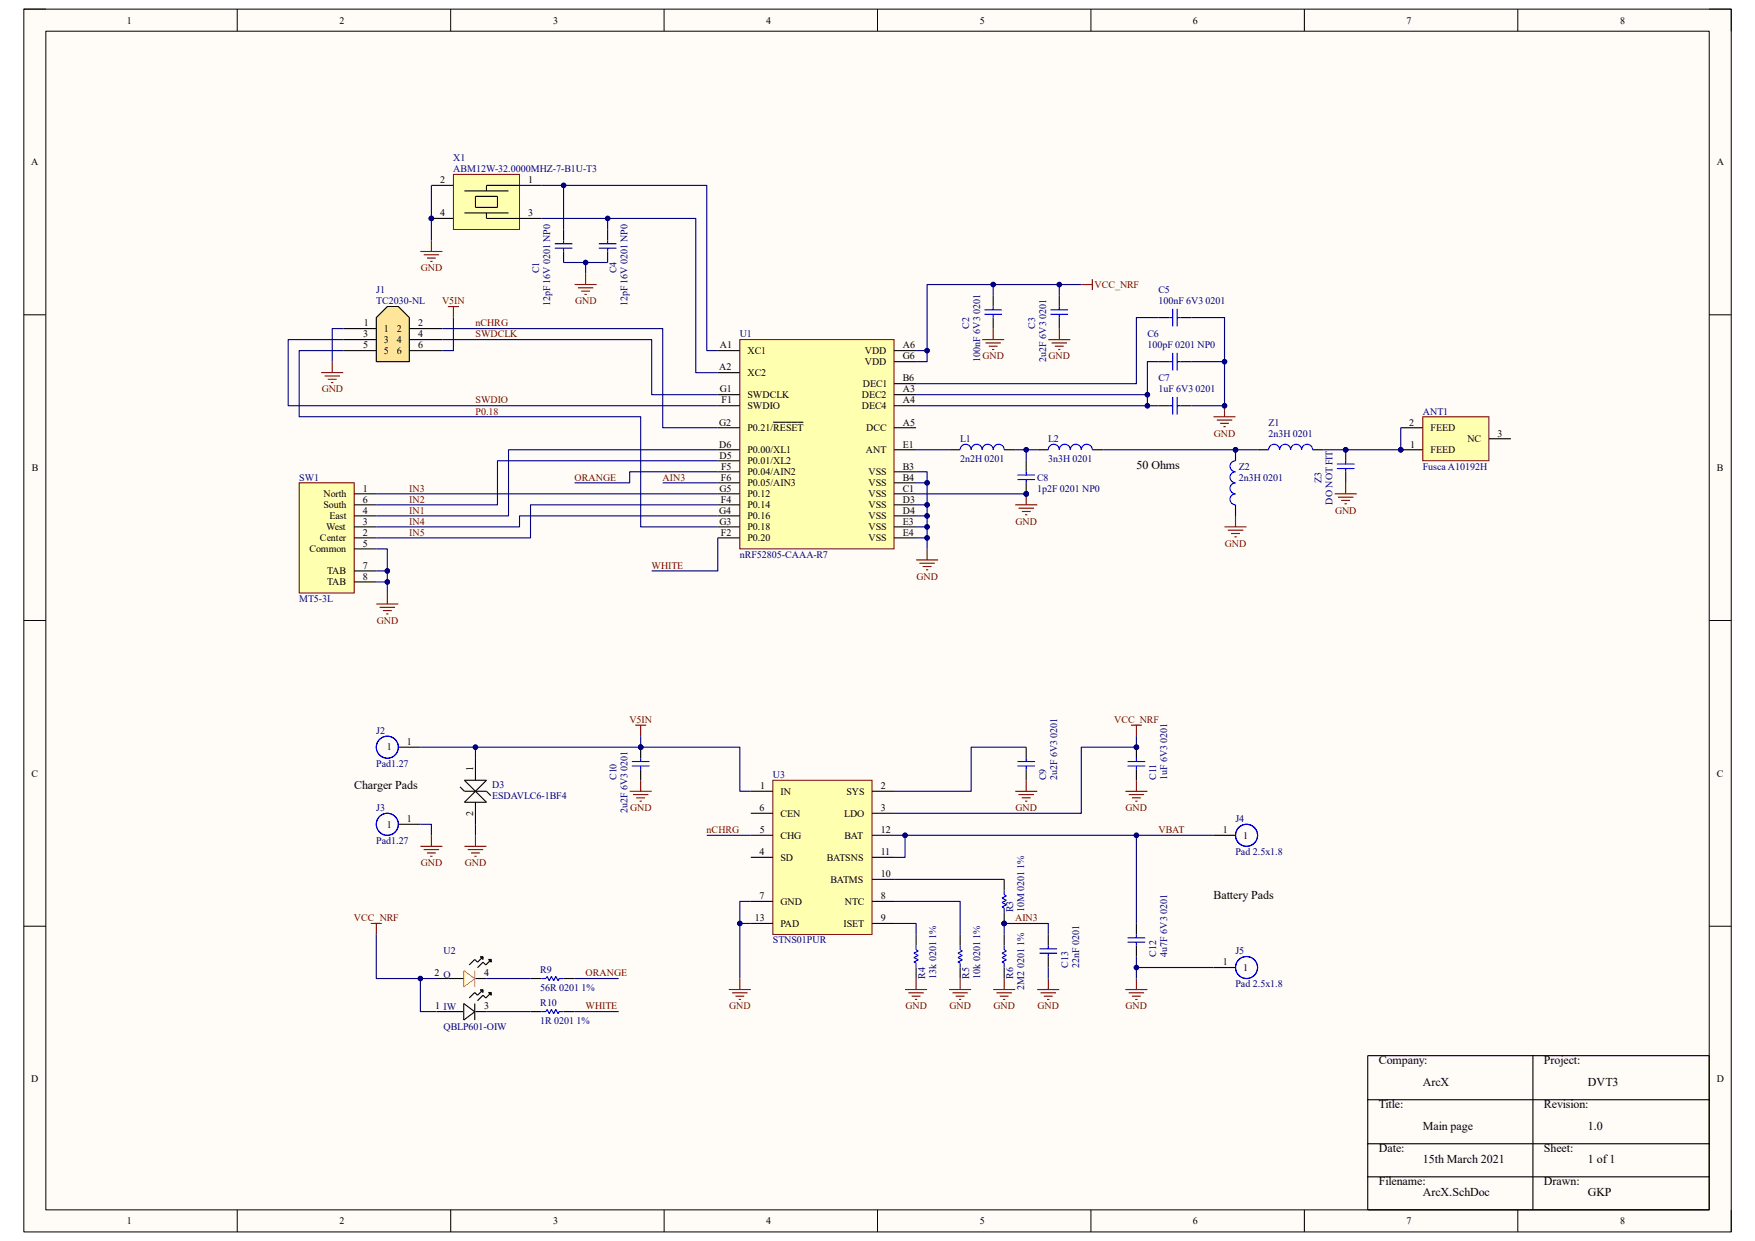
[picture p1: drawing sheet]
<svg xmlns="http://www.w3.org/2000/svg" width="297mm" height="210mm" viewBox="0 0 297 210" stroke-linecap="round" stroke-linejoin="round" font-family="sans-serif">
<path d="M4 1.5h289v207h-289z" fill-rule="evenodd" fill="#fffcf8"/>
<path d="M4 1.5h289v207h-289z" fill="none" stroke="#000" stroke-width=".17"/>
<path d="M7.8 5.3h281.5v199.4h-281.5z" fill-rule="evenodd" fill="#fffcf8"/>
<g fill="none" stroke="#000" stroke-width=".17">
<path d="M4 1.5h3.8M7.8 5.3h281.5v199.4h-281.5zM40.1 1.5v3.8M76.3 1.5v3.8M112.4 1.5v3.8M148.5 1.5v3.8M184.6 1.5v3.8M220.7 1.5v3.8M256.9 1.5v3.8M289.3 1.5h3.7v3.8M4 53.3h3.8M289.3 53.3h3.7"/>
<path d="M4 105h3.8M289.3 105h3.7M4 156.7h3.8M289.3 156.7h3.7M40.2 204.7v3.8M76.3 204.7v3.8M112.4 204.7v3.8M148.5 204.7v3.8M184.6 204.7v3.8M220.7 204.7v3.8M256.9 204.7v3.8M293 204.7v3.8"/>
</g>
<path d="M125.2 57.5h26.1v35.4h-26.1z" fill-rule="evenodd" fill="#ffffb0"/>
<path d="M125.2 57.5h26.1v35.4h-26.1z" fill="none" stroke="#800000" stroke-width=".17"/>
<g fill="none" stroke="#000" stroke-width=".19">
<path d="M121.5 59.3h3.7M151.3 59.3h3.7M121.5 76.1h3.7M121.5 78h3.7M121.5 79.8h3.7M121.5 72.4h3.7M121.5 66.8h3.7M121.5 68.7h3.7M121.5 63.1h3.7M130.9 71.5h5.1M151.3 64.9h3.7M151.3 76.1h3.7"/>
<path d="M151.3 79.8h3.7M151.3 61.2h3.7M151.3 72.4h3.7M151.3 66.8h3.7M151.3 68.7h3.7M121.5 81.7h3.7M121.5 91h3.7M121.5 89.2h3.7M121.5 83.6h3.7M121.5 85.4h3.7M121.5 87.3h3.7M151.3 81.7h3.7"/>
<path d="M151.3 91h3.7M151.3 89.2h3.7M151.3 83.6h3.7M151.3 85.4h3.7M151.3 87.3h3.7"/>
</g>
<path d="M63.7 53.7l1.8-1.8h1.9l1.9 1.8v7.5h-5.6z" fill-rule="evenodd" fill="#ffe599"/>
<path d="M58.1 55.6h5.6M58.1 57.5h5.6M58.1 59.3h5.6M63.7 53.7l1.8-1.8h1.9l1.9 1.8v7.5h-5.6zM69.3 55.6h5.6M69.3 57.5h5.6M69.3 59.3h5.6" fill="none" stroke="#000" stroke-width=".19"/>
<path d="M75.8 51.9h1.9M76.7 51.9v1.8M54.4 63.1h3.7M54.9 63.6h2.6M55.5 64.2h1.5M56 64.7h.4M56.2 61.2v1.9M63.7 102.2h3.7M64.2 102.8h2.7M64.8 103.3h1.5M65.4 103.9h.3M65.5 100.4v1.8" fill="none" stroke="#800000" stroke-width=".19"/>
<circle cx="73" cy="37" r=".37" fill="#000080"/>
<circle cx="73" cy="37" r=".37" fill="none" stroke="#000080" stroke-width=".17"/>
<path d="M76.7 29.5h11.2v9.3h-11.2z" fill-rule="evenodd" fill="#ffffb0"/>
<path d="M76.7 29.5h11.2v9.3h-11.2z" fill="none" stroke="#800000" stroke-width=".17"/>
<path d="M73 31.4h3.7M73 37h3.7M87.9 31.4h3.7M87.9 37h3.7" fill="none" stroke="#000" stroke-width=".19"/>
<circle cx="73" cy="37" r=".37" fill="#000080"/>
<circle cx="73" cy="37" r=".37" fill="none" stroke="#000080" stroke-width=".17"/>
<path d="M78.6 32.3h7.5M78.6 36h7.5M80.5 33.2h3.7v1.9h-3.7zM82.3 31.4h5.6M82.3 31.4v.9M82.3 36v1h5.6" fill="none" stroke="#000" stroke-width=".19"/>
<path d="M130.8 132h16.8v26.1h-16.8z" fill-rule="evenodd" fill="#ffffb0"/>
<path d="M130.8 132h16.8v26.1h-16.8z" fill="none" stroke="#800000" stroke-width=".17"/>
<g fill="none" stroke="#000" stroke-width=".19">
<path d="M127.1 133.9h3.7M127.1 137.6h3.7M147.6 133.9h3.7M147.6 137.6h3.7M127.1 145.1h3.7M127.1 141.4h3.7M127.1 152.5h3.7M127.1 156.3h3.7M147.6 145.1h3.7M147.6 141.4h3.7M147.6 152.5h3.7M147.6 156.3h3.7"/>
<path d="M147.6 148.8h3.7"/>
</g>
<circle cx="237.1" cy="76.1" r=".37" fill="#000080"/>
<circle cx="237.1" cy="76.1" r=".37" fill="none" stroke="#000080" stroke-width=".17"/>
<path d="M240.8 70.5h11.2v7.5h-11.2z" fill-rule="evenodd" fill="#ffffb0"/>
<path d="M240.8 70.5h11.2v7.5h-11.2z" fill="none" stroke="#800000" stroke-width=".17"/>
<path d="M237.1 76.1h3.7" fill="none" stroke="#000" stroke-width=".19"/>
<circle cx="237.1" cy="76.1" r=".37" fill="#000080"/>
<circle cx="237.1" cy="76.1" r=".37" fill="none" stroke="#000080" stroke-width=".17"/>
<g fill="none" stroke="#000" stroke-width=".19">
<path d="M237.1 72.4h3.7M252 74.3h3.7M67.4 126.4h3.7M67.4 139.5h3.7M155 158.1v1.9M162.5 158.1v1.9M169.9 158.1v1.9M177.4 158.1v1.9M205.4 141.4h3.7M155 163.7v1.9M162.5 163.7v1.9M169.9 163.7v1.9"/>
<path d="M177.4 161.9v1.8M205.4 163.7h3.7"/>
</g>
<g fill="none" stroke="#00f" stroke-width=".19">
<path d="M155 160v.8l.4 .1-.7 .4 .7 .4-.7 .4 .7 .3-.7 .4 .3 .2v.7M162.5 160v.8l.4 .1-.8 .4 .8 .4-.8 .4 .8 .3-.8 .4 .4 .2v.7M169.9 160v.8l.4 .1-.7 .4 .7 .4-.7 .4 .7 .3-.7 .4 .3 .2v.7M175.9 161.3h3M175.9 160.6h3M177.4 160v.6M177.4 161.3v.6"/>
<circle cx="65.5" cy="139.5" r="1.86"/>
<circle cx="65.5" cy="126.4" r="1.86"/>
<circle cx="65.6" cy="126.4" r="1.86"/>
<circle cx="65.6" cy="139.5" r="1.86"/>
<circle cx="211" cy="141.4" r="1.86"/>
<circle cx="211" cy="163.7" r="1.86"/>
</g>
<path d="M153.2 167.5h3.7M153.7 168h2.6M154.3 168.6h1.5M154.8 169.1h.4M155 165.6v1.9M160.6 167.5h3.8M161.2 168h2.6M161.7 168.6h1.5M162.3 169.1h.4M162.5 165.6v1.9" fill="none" stroke="#800000" stroke-width=".19"/>
<circle cx="169.9" cy="156.3" r=".37" fill="#000080"/>
<circle cx="169.9" cy="156.3" r=".37" fill="none" stroke="#000080" stroke-width=".17"/>
<path d="M169.9 154.4v1.9" fill="none" stroke="#000" stroke-width=".19"/>
<circle cx="169.9" cy="156.3" r=".37" fill="#000080"/>
<circle cx="169.9" cy="156.3" r=".37" fill="none" stroke="#000080" stroke-width=".17"/>
<g fill="none" stroke="#000" stroke-width=".19">
<path d="M95.4 38.8v1.9M102.8 38.8v1.9M95.4 42.6v1.8M102.8 42.6v1.8M168.1 50v1.9M168.1 53.7v1.9M179.3 50v1.9M179.3 53.7v1.9M196 53.7h1.9M199.8 53.7h1.8M160.6 76.1h1.9M169.9 76.1h1.9"/>
<path d="M175.5 76.1h1.9M184.9 76.1h1.8M196 61.2h1.9M196 68.7h1.9M199.8 61.2h1.8M199.8 68.7h1.8M169.9 148.8v1.9M192.3 156.3v1.8M192.3 160v1.9"/>
</g>
<g fill="none" stroke="#00f" stroke-width=".19">
<path d="M93.9 42h3M93.9 41.3h3M95.4 40.7v.6M95.4 42v.6M101.3 42h3M101.3 41.3h3M102.8 40.7v.6M102.8 42v.6M166.6 52.4h3M166.6 53.2h3M168.1 51.9v.5M168.1 53.2v.5"/>
<path d="M177.8 52.4h3M177.8 53.2h3M179.3 51.9v.5M179.3 53.2v.5M197.9 53.7h.6M198.5 52.3v2.9M198.5 59.7v3M199.2 52.3v2.9M199.2 59.7v3M199.2 53.7h.6M162.5 76.1a.93 .93 0 0 1 .9-.9 .93 .93 0 0 1 1 .9 .93 .93 0 0 1 .9-.9 .93 .93 0 0 1 .9 .9 .93 .93 0 0 1 1-.9 .93 .93 0 0 1 .9 .9 .93 .93 0 0 1 .9-.9 .93 .93 0 0 1 .9 .9M177.4 76.1a.93 .93 0 0 1 .9-.9 .93 .93 0 0 1 1 .9 .93 .93 0 0 1 .9-.9 .93 .93 0 0 1 .9 .9 .93 .93 0 0 1 1-.9 .93 .93 0 0 1 .9 .9 .93 .93 0 0 1 .9-.9 .93 .93 0 0 1 1 .9"/>
<path d="M197.9 61.2h.6M197.9 68.7h.6M198.5 67.2v3M199.2 67.2v3M199.2 61.2h.6M199.2 68.7h.6M169.9 150.7v.7l.4 .2-.7 .4 .7 .4-.7 .3 .7 .4-.7 .4 .3 .2v.7M190.8 159.4h3M190.8 158.7h3M192.3 158.1v.6M192.3 159.4v.6"/>
</g>
<g fill="none" stroke="#800000" stroke-width=".19">
<path d="M71.1 42.6h3.8M71.7 43.1h2.6M72.3 43.7h1.4M72.8 44.2h.4M73 40.7v1.9M97.2 48.1h3.8M97.8 48.7h2.6M98.4 49.3h1.5M98.9 49.8h.4M99.1 46.3v1.8M166.2 57.5h3.7M166.8 58h2.6"/>
<path d="M167.3 58.6h1.5M167.9 59.2h.4M168.1 55.6v1.9M177.4 57.5h3.7M178 58h2.6M178.5 58.6h1.5M179.1 59.2h.4M179.3 55.6v1.9M183 48.2h1.9M184.9 47.2v1.9M155 94.8h3.8M155.6 95.3h2.6"/>
<path d="M156.2 95.9h1.4M156.7 96.4h.4M156.9 92.9v1.9M106.6 133.9h3.7M107.1 134.5h2.6M107.5 122.7h1.9M107.7 135h1.5M108.2 135.6h.4M108.4 122.7v1.9M108.4 132v1.9M171.8 133.9h3.7M172.4 134.5h2.6"/>
<path d="M172.9 135h1.5M173.5 135.6h.4M173.7 132v1.9M190.5 133.9h3.7M191 134.5h2.6M191.4 122.7h1.9M191.6 135h1.5M192.1 135.6h.4M192.3 122.7v1.9M192.3 132v1.9M71.1 143.2h3.8M71.7 143.8h2.6"/>
<path d="M72.3 144.3h1.4M72.8 144.9h.4M73 141.4v1.8M123.3 167.5h3.8M123.9 168h2.6M124.5 168.6h1.5M125 169.1h.4M125.2 165.6v1.9M168.1 167.5h3.7M168.6 168h2.6M169.2 168.6h1.5M169.8 169.1h.3"/>
<path d="M169.9 165.6v1.9M175.5 167.5h3.8M176.1 168h2.6M176.7 168.6h1.4M177.2 169.1h.4M177.4 165.6v1.9M190.5 167.5h3.7M191 168h2.6M191.6 168.6h1.5M192.1 169.1h.4M192.3 165.6v1.9"/>
</g>
<circle cx="173.7" cy="83.6" r=".37" fill="#000080"/>
<circle cx="173.7" cy="83.6" r=".37" fill="none" stroke="#000080" stroke-width=".17"/>
<path d="M173.7 81.7v1.9" fill="none" stroke="#000" stroke-width=".19"/>
<circle cx="173.7" cy="83.6" r=".37" fill="#000080"/>
<circle cx="173.7" cy="83.6" r=".37" fill="none" stroke="#000080" stroke-width=".17"/>
<path d="M173.7 78v1.8" fill="none" stroke="#000" stroke-width=".19"/>
<path d="M173.7 79.8v.6M172.2 80.4h3M172.2 81.2h3M173.7 81.2v.5" fill="none" stroke="#00f" stroke-width=".19"/>
<path d="M171.8 85.4h3.7M172.4 86h2.6M172.9 86.6h1.5M173.5 87.1h.4M173.7 83.6v1.8" fill="none" stroke="#800000" stroke-width=".19"/>
<circle cx="173.7" cy="83.6" r=".37" fill="#000080"/>
<circle cx="173.7" cy="83.6" r=".37" fill="none" stroke="#000080" stroke-width=".17"/>
<circle cx="227.7" cy="76.1" r=".37" fill="#000080"/>
<circle cx="227.7" cy="76.1" r=".37" fill="none" stroke="#000080" stroke-width=".17"/>
<path d="M227.7 76.1v1.9M227.7 79.8v1.9" fill="none" stroke="#000" stroke-width=".19"/>
<circle cx="227.7" cy="76.1" r=".37" fill="#000080"/>
<circle cx="227.7" cy="76.1" r=".37" fill="none" stroke="#000080" stroke-width=".17"/>
<path d="M226.3 78.5h2.9M226.3 79.3h2.9M227.7 78v.5M227.7 79.3v.5" fill="none" stroke="#00f" stroke-width=".19"/>
<path d="M207.2 89.2h3.8M207.8 89.7h2.6M208.4 90.3h1.4M208.9 90.8h.4M209.1 87.3v1.9M225.9 83.6h3.7M226.4 84.1h2.6M227 84.7h1.5M227.6 85.2h.3M227.7 81.7v1.9" fill="none" stroke="#800000" stroke-width=".19"/>
<path d="M50.6 81.7h9.4v18.7h-9.4z" fill-rule="evenodd" fill="#ffffb0"/>
<path d="M50.6 81.7h9.4v18.7h-9.4z" fill="none" stroke="#800000" stroke-width=".17"/>
<path d="M60 83.6h3.7M60 91h3.7M60 89.2h3.7M60 87.3h3.7M60 92.9h3.7M60 85.4h3.7M60 96.6h3.7M60 98.5h3.7" fill="none" stroke="#000" stroke-width=".19"/>
<circle cx="108.4" cy="126.4" r=".37" fill="#000080"/>
<circle cx="108.4" cy="126.4" r=".37" fill="none" stroke="#000080" stroke-width=".17"/>
<path d="M108.4 126.4v1.9M108.4 130.2v1.8" fill="none" stroke="#000" stroke-width=".19"/>
<circle cx="108.4" cy="126.4" r=".37" fill="#000080"/>
<circle cx="108.4" cy="126.4" r=".37" fill="none" stroke="#000080" stroke-width=".17"/>
<path d="M106.9 128.9h3M106.9 129.6h3M108.4 128.3v.6M108.4 129.6v.6M172.2 128.9h3M172.2 129.6h3M173.7 128.3v.6M173.7 129.6v.6" fill="none" stroke="#00f" stroke-width=".19"/>
<path d="M173.7 126.4v1.9M173.7 130.2v1.8" fill="none" stroke="#000" stroke-width=".19"/>
<circle cx="192.3" cy="126.4" r=".37" fill="#000080"/>
<circle cx="192.3" cy="126.4" r=".37" fill="none" stroke="#000080" stroke-width=".17"/>
<path d="M192.3 126.4v1.9M192.3 130.2v1.8" fill="none" stroke="#000" stroke-width=".19"/>
<circle cx="192.3" cy="126.4" r=".37" fill="#000080"/>
<circle cx="192.3" cy="126.4" r=".37" fill="none" stroke="#000080" stroke-width=".17"/>
<path d="M214.7 76.1a.93 .93 0 0 1 .9-.9 .93 .93 0 0 1 1 .9 .93 .93 0 0 1 .9-.9 .93 .93 0 0 1 .9 .9 .93 .93 0 0 1 1-.9 .93 .93 0 0 1 .9 .9 .93 .93 0 0 1 .9-.9 .93 .93 0 0 1 .9 .9M190.8 128.9h3M190.8 129.6h3M192.3 128.3v.6M192.3 129.6v.6" fill="none" stroke="#00f" stroke-width=".19"/>
<path d="M212.8 76.1h1.9M222.1 76.1h1.9M231.5 178.6h57.8v26.1h-57.8zM259.4 178.6v26.1M231.5 186.1h57.8M231.5 193.6h57.8M231.5 199.2h57.8" fill="none" stroke="#000" stroke-width=".19"/>
<circle cx="209.1" cy="76.1" r=".37" fill="#000080"/>
<circle cx="209.1" cy="76.1" r=".37" fill="none" stroke="#000080" stroke-width=".17"/>
<path d="M209.1 78a.93 .93 0 0 0-.9 .9 .93 .93 0 0 0 .9 .9 .94 .94 0 0 0-.9 1 .94 .94 0 0 0 .9 .9 .93 .93 0 0 0-.9 .9 .93 .93 0 0 0 .9 1 .93 .93 0 0 0-.9 .9 .93 .93 0 0 0 .9 .9" fill="none" stroke="#00f" stroke-width=".19"/>
<path d="M209.1 76.1v1.9" fill="none" stroke="#000" stroke-width=".19"/>
<circle cx="209.1" cy="76.1" r=".37" fill="#000080"/>
<circle cx="209.1" cy="76.1" r=".37" fill="none" stroke="#000080" stroke-width=".17"/>
<path d="M209.1 85.4v1.9" fill="none" stroke="#000" stroke-width=".19"/>
<path d="M205.4 70.5h3.7M205.9 71.1h2.6M206.5 71.6h1.5M207 72.2h.4M207.2 68.7v1.8" fill="none" stroke="#800000" stroke-width=".19"/>
<circle cx="207.2" cy="68.7" r=".37" fill="#000080"/>
<circle cx="207.2" cy="68.7" r=".37" fill="none" stroke="#000080" stroke-width=".17"/>
<path d="M77.9 133.2l.7 .7h3.7l.8 .8M78.6 132h3.7l-3.7 3.8h3.7zM80.5 128.3v3.7M80.5 135.8v3.7M89.8 171.2h1.8M89.8 165.6h1.8M95.4 171.2h1.8M95.4 165.6h1.8" fill="none" stroke="#000" stroke-width=".19"/>
<path d="M62.8 156.3h1.8M63.7 156.3v1.8M78.6 143.2h3.7M79.2 143.8h2.6M79.7 144.3h1.5M80.3 144.9h.4M80.5 141.4v1.8" fill="none" stroke="#800000" stroke-width=".19"/>
<path d="M91.6 171.2h.8l.2-.4 .4 .8 .3-.8 .4 .8 .4-.8 .3 .8 .2-.4h.8M91.6 165.6h.8l.2-.4 .4 .8 .3-.8 .4 .8 .4-.8 .3 .8 .2-.4h.8" fill="none" stroke="#00f" stroke-width=".19"/>
<path d="M194.2 66.8v1.9" fill="none" stroke="#000080" stroke-width=".19"/>
<circle cx="194.2" cy="66.8" r=".37" fill="#000080"/>
<circle cx="194.2" cy="66.8" r=".37" fill="none" stroke="#000080" stroke-width=".17"/>
<circle cx="194.2" cy="68.7" r=".37" fill="#000080"/>
<circle cx="194.2" cy="68.7" r=".37" fill="none" stroke="#000080" stroke-width=".17"/>
<path d="M58.1 57.5h-9.3v11.2h72.7M58.1 59.3h-7.5v11.2h57.8v18.7h13.1M58.1 55.6h-1.9v5.6M63.7 98.5h1.8v1.9" fill="none" stroke="#000080" stroke-width=".19"/>
<circle cx="65.6" cy="98.5" r=".37" fill="#000080"/>
<circle cx="65.6" cy="98.5" r=".37" fill="none" stroke="#000080" stroke-width=".17"/>
<path d="M63.7 96.6h1.8" fill="none" stroke="#000080" stroke-width=".19"/>
<circle cx="65.6" cy="96.6" r=".37" fill="#000080"/>
<circle cx="65.6" cy="96.6" r=".37" fill="none" stroke="#000080" stroke-width=".17"/>
<path d="M63.7 92.9h1.8v5.6" fill="none" stroke="#000080" stroke-width=".19"/>
<circle cx="65.6" cy="96.6" r=".37" fill="#000080"/>
<circle cx="65.6" cy="96.6" r=".37" fill="none" stroke="#000080" stroke-width=".17"/>
<circle cx="65.6" cy="98.5" r=".37" fill="#000080"/>
<circle cx="65.6" cy="98.5" r=".37" fill="none" stroke="#000080" stroke-width=".17"/>
<path d="M121.5 76.1h-35.4v11.2h-22.4M121.5 78h-37.3v7.4h-20.5M63.7 83.6h57.8M121.5 85.4h-31.7v5.6h-26.1M121.5 87.3h-33.6v1.9h-24.2M71.1 139.5h1.9v1.9M71.1 126.4h54.1v7.5h1.9" fill="none" stroke="#000080" stroke-width=".19"/>
<circle cx="80.5" cy="126.4" r=".37" fill="#000080"/>
<circle cx="80.5" cy="126.4" r=".37" fill="none" stroke="#000080" stroke-width=".17"/>
<circle cx="108.4" cy="126.4" r=".37" fill="#000080"/>
<circle cx="108.4" cy="126.4" r=".37" fill="none" stroke="#000080" stroke-width=".17"/>
<path d="M91.6 37h26.2v26.1h3.7M74.9 57.5h35.4v9.3h11.2M74.9 55.6h37.3v16.8h9.3M76.7 53.7v5.6h-1.8" fill="none" stroke="#000080" stroke-width=".19"/>
<circle cx="102.8" cy="37" r=".37" fill="#000080"/>
<circle cx="102.8" cy="37" r=".37" fill="none" stroke="#000080" stroke-width=".17"/>
<path d="M91.6 31.4h28v27.9h1.9" fill="none" stroke="#000080" stroke-width=".19"/>
<circle cx="95.4" cy="31.4" r=".37" fill="#000080"/>
<circle cx="95.4" cy="31.4" r=".37" fill="none" stroke="#000080" stroke-width=".17"/>
<path d="M95.4 44.4h7.4" fill="none" stroke="#000080" stroke-width=".19"/>
<circle cx="99.1" cy="44.4" r=".37" fill="#000080"/>
<circle cx="99.1" cy="44.4" r=".37" fill="none" stroke="#000080" stroke-width=".17"/>
<path d="M121.5 79.8h-14.9v1.9h-9.4M112.2 81.7h9.3M121.5 91v5.6h-11.2M119.6 141.4h7.5M125.2 156.3h1.9" fill="none" stroke="#000080" stroke-width=".19"/>
<circle cx="125.2" cy="156.3" r=".37" fill="#000080"/>
<circle cx="125.2" cy="156.3" r=".37" fill="none" stroke="#000080" stroke-width=".17"/>
<path d="M127.1 152.5h-1.9v13.1" fill="none" stroke="#000080" stroke-width=".19"/>
<circle cx="125.2" cy="156.3" r=".37" fill="#000080"/>
<circle cx="125.2" cy="156.3" r=".37" fill="none" stroke="#000080" stroke-width=".17"/>
<path d="M151.3 156.3h3.7v1.8M151.3 152.5h11.2v5.6M151.3 148.8h18.6M153.2 141.4v3.7h-1.9" fill="none" stroke="#000080" stroke-width=".19"/>
<circle cx="153.2" cy="141.4" r=".37" fill="#000080"/>
<circle cx="153.2" cy="141.4" r=".37" fill="none" stroke="#000080" stroke-width=".17"/>
<path d="M151.3 141.4h54.1" fill="none" stroke="#000080" stroke-width=".19"/>
<circle cx="153.2" cy="141.4" r=".37" fill="#000080"/>
<circle cx="153.2" cy="141.4" r=".37" fill="none" stroke="#000080" stroke-width=".17"/>
<circle cx="192.3" cy="141.4" r=".37" fill="#000080"/>
<circle cx="192.3" cy="141.4" r=".37" fill="none" stroke="#000080" stroke-width=".17"/>
<path d="M192.3 124.6v1.8h-9.3v11.2h-31.7" fill="none" stroke="#000080" stroke-width=".19"/>
<circle cx="192.3" cy="126.4" r=".37" fill="#000080"/>
<circle cx="192.3" cy="126.4" r=".37" fill="none" stroke="#000080" stroke-width=".17"/>
<path d="M155 91h1.9M173.7 126.4h-9.3v7.5h-13.1" fill="none" stroke="#000080" stroke-width=".19"/>
<circle cx="156.9" cy="91" r=".37" fill="#000080"/>
<circle cx="156.9" cy="91" r=".37" fill="none" stroke="#000080" stroke-width=".17"/>
<path d="M155 89.2h1.9" fill="none" stroke="#000080" stroke-width=".19"/>
<circle cx="156.9" cy="89.2" r=".37" fill="#000080"/>
<circle cx="156.9" cy="89.2" r=".37" fill="none" stroke="#000080" stroke-width=".17"/>
<path d="M155 87.3h1.9" fill="none" stroke="#000080" stroke-width=".19"/>
<circle cx="156.9" cy="87.3" r=".37" fill="#000080"/>
<circle cx="156.9" cy="87.3" r=".37" fill="none" stroke="#000080" stroke-width=".17"/>
<path d="M155 85.4h1.9" fill="none" stroke="#000080" stroke-width=".19"/>
<circle cx="156.9" cy="85.4" r=".37" fill="#000080"/>
<circle cx="156.9" cy="85.4" r=".37" fill="none" stroke="#000080" stroke-width=".17"/>
<path d="M155 83.6h18.7" fill="none" stroke="#000080" stroke-width=".19"/>
<circle cx="173.7" cy="83.6" r=".37" fill="#000080"/>
<circle cx="173.7" cy="83.6" r=".37" fill="none" stroke="#000080" stroke-width=".17"/>
<path d="M155 81.7h1.9" fill="none" stroke="#000080" stroke-width=".19"/>
<circle cx="156.9" cy="81.7" r=".37" fill="#000080"/>
<circle cx="156.9" cy="81.7" r=".37" fill="none" stroke="#000080" stroke-width=".17"/>
<path d="M155 79.8h1.9v13.1" fill="none" stroke="#000080" stroke-width=".19"/>
<circle cx="156.9" cy="81.7" r=".37" fill="#000080"/>
<circle cx="156.9" cy="81.7" r=".37" fill="none" stroke="#000080" stroke-width=".17"/>
<circle cx="156.9" cy="85.4" r=".37" fill="#000080"/>
<circle cx="156.9" cy="85.4" r=".37" fill="none" stroke="#000080" stroke-width=".17"/>
<circle cx="156.9" cy="87.3" r=".37" fill="#000080"/>
<circle cx="156.9" cy="87.3" r=".37" fill="none" stroke="#000080" stroke-width=".17"/>
<circle cx="156.9" cy="89.2" r=".37" fill="#000080"/>
<circle cx="156.9" cy="89.2" r=".37" fill="none" stroke="#000080" stroke-width=".17"/>
<circle cx="156.9" cy="91" r=".37" fill="#000080"/>
<circle cx="156.9" cy="91" r=".37" fill="none" stroke="#000080" stroke-width=".17"/>
<path d="M155 68.7h41M155 76.1h5.6" fill="none" stroke="#000080" stroke-width=".19"/>
<circle cx="194.2" cy="68.7" r=".37" fill="#000080"/>
<circle cx="194.2" cy="68.7" r=".37" fill="none" stroke="#000080" stroke-width=".17"/>
<path d="M196 61.2h-1.8v5.6h-39.2" fill="none" stroke="#000080" stroke-width=".19"/>
<circle cx="194.2" cy="66.8" r=".37" fill="#000080"/>
<circle cx="194.2" cy="66.8" r=".37" fill="none" stroke="#000080" stroke-width=".17"/>
<path d="M183 48.2h-26.1v13h-1.9M196 53.7h-3.7v11.2h-37.3" fill="none" stroke="#000080" stroke-width=".19"/>
<circle cx="179.3" cy="48.2" r=".37" fill="#000080"/>
<circle cx="179.3" cy="48.2" r=".37" fill="none" stroke="#000080" stroke-width=".17"/>
<circle cx="168.1" cy="48.1" r=".37" fill="#000080"/>
<circle cx="168.1" cy="48.1" r=".37" fill="none" stroke="#000080" stroke-width=".17"/>
<circle cx="156.9" cy="59.3" r=".37" fill="#000080"/>
<circle cx="156.9" cy="59.3" r=".37" fill="none" stroke="#000080" stroke-width=".17"/>
<path d="M155 59.3h1.9" fill="none" stroke="#000080" stroke-width=".19"/>
<circle cx="156.9" cy="59.3" r=".37" fill="#000080"/>
<circle cx="156.9" cy="59.3" r=".37" fill="none" stroke="#000080" stroke-width=".17"/>
<path d="M169.9 156.3h7.5v1.8" fill="none" stroke="#000080" stroke-width=".19"/>
<circle cx="169.9" cy="156.3" r=".37" fill="#000080"/>
<circle cx="169.9" cy="156.3" r=".37" fill="none" stroke="#000080" stroke-width=".17"/>
<path d="M171.8 76.1h3.7" fill="none" stroke="#000080" stroke-width=".19"/>
<circle cx="173.7" cy="76.1" r=".37" fill="#000080"/>
<circle cx="173.7" cy="76.1" r=".37" fill="none" stroke="#000080" stroke-width=".17"/>
<path d="M186.7 76.1h26.1" fill="none" stroke="#000080" stroke-width=".19"/>
<circle cx="209.1" cy="76.1" r=".37" fill="#000080"/>
<circle cx="209.1" cy="76.1" r=".37" fill="none" stroke="#000080" stroke-width=".17"/>
<path d="M192.3 163.7h13.1" fill="none" stroke="#000080" stroke-width=".19"/>
<circle cx="192.3" cy="163.7" r=".37" fill="#000080"/>
<circle cx="192.3" cy="163.7" r=".37" fill="none" stroke="#000080" stroke-width=".17"/>
<path d="M201.6 53.7h5.6v15h-5.6" fill="none" stroke="#000080" stroke-width=".19"/>
<circle cx="207.2" cy="68.7" r=".37" fill="#000080"/>
<circle cx="207.2" cy="68.7" r=".37" fill="none" stroke="#000080" stroke-width=".17"/>
<circle cx="207.2" cy="61.2" r=".37" fill="#000080"/>
<circle cx="207.2" cy="61.2" r=".37" fill="none" stroke="#000080" stroke-width=".17"/>
<path d="M201.6 61.2h5.6" fill="none" stroke="#000080" stroke-width=".19"/>
<circle cx="207.2" cy="61.2" r=".37" fill="#000080"/>
<circle cx="207.2" cy="61.2" r=".37" fill="none" stroke="#000080" stroke-width=".17"/>
<path d="M237.1 72.4v3.7h-13.1" fill="none" stroke="#000080" stroke-width=".19"/>
<circle cx="227.7" cy="76.1" r=".37" fill="#000080"/>
<circle cx="227.7" cy="76.1" r=".37" fill="none" stroke="#000080" stroke-width=".17"/>
<circle cx="237.1" cy="76.1" r=".37" fill="#000080"/>
<circle cx="237.1" cy="76.1" r=".37" fill="none" stroke="#000080" stroke-width=".17"/>
<path d="M73 31.4v9.3" fill="none" stroke="#000080" stroke-width=".19"/>
<circle cx="73" cy="37" r=".37" fill="#000080"/>
<circle cx="73" cy="37" r=".37" fill="none" stroke="#000080" stroke-width=".17"/>
<path d="M80.5 126.4v1.9M80.5 139.5v1.9" fill="none" stroke="#000080" stroke-width=".19"/>
<circle cx="80.5" cy="126.4" r=".37" fill="#000080"/>
<circle cx="80.5" cy="126.4" r=".37" fill="none" stroke="#000080" stroke-width=".17"/>
<path d="M95.4 31.4v7.4" fill="none" stroke="#000080" stroke-width=".19"/>
<circle cx="95.4" cy="31.4" r=".37" fill="#000080"/>
<circle cx="95.4" cy="31.4" r=".37" fill="none" stroke="#000080" stroke-width=".17"/>
<path d="M99.1 44.4v1.9" fill="none" stroke="#000080" stroke-width=".19"/>
<circle cx="99.1" cy="44.4" r=".37" fill="#000080"/>
<circle cx="99.1" cy="44.4" r=".37" fill="none" stroke="#000080" stroke-width=".17"/>
<path d="M102.8 37v1.8" fill="none" stroke="#000080" stroke-width=".19"/>
<circle cx="102.8" cy="37" r=".37" fill="#000080"/>
<circle cx="102.8" cy="37" r=".37" fill="none" stroke="#000080" stroke-width=".17"/>
<path d="M108.4 124.6v1.8" fill="none" stroke="#000080" stroke-width=".19"/>
<circle cx="108.4" cy="126.4" r=".37" fill="#000080"/>
<circle cx="108.4" cy="126.4" r=".37" fill="none" stroke="#000080" stroke-width=".17"/>
<path d="M168.1 48.1v1.9" fill="none" stroke="#000080" stroke-width=".19"/>
<circle cx="168.1" cy="48.1" r=".37" fill="#000080"/>
<circle cx="168.1" cy="48.1" r=".37" fill="none" stroke="#000080" stroke-width=".17"/>
<path d="M169.9 156.3v1.8" fill="none" stroke="#000080" stroke-width=".19"/>
<circle cx="169.9" cy="156.3" r=".37" fill="#000080"/>
<circle cx="169.9" cy="156.3" r=".37" fill="none" stroke="#000080" stroke-width=".17"/>
<path d="M173.7 76.1v1.9" fill="none" stroke="#000080" stroke-width=".19"/>
<circle cx="173.7" cy="76.1" r=".37" fill="#000080"/>
<circle cx="173.7" cy="76.1" r=".37" fill="none" stroke="#000080" stroke-width=".17"/>
<path d="M179.3 48.2v1.8M177.4 163.7v1.9" fill="none" stroke="#000080" stroke-width=".19"/>
<circle cx="179.3" cy="48.2" r=".37" fill="#000080"/>
<circle cx="179.3" cy="48.2" r=".37" fill="none" stroke="#000080" stroke-width=".17"/>
<path d="M192.3 161.9v3.7" fill="none" stroke="#000080" stroke-width=".19"/>
<circle cx="192.3" cy="163.7" r=".37" fill="#000080"/>
<circle cx="192.3" cy="163.7" r=".37" fill="none" stroke="#000080" stroke-width=".17"/>
<path d="M192.3 141.4v14.9" fill="none" stroke="#000080" stroke-width=".19"/>
<circle cx="192.3" cy="141.4" r=".37" fill="#000080"/>
<circle cx="192.3" cy="141.4" r=".37" fill="none" stroke="#000080" stroke-width=".17"/>
<path d="M71.1 165.6v5.6h2.8" fill="none" stroke="#000080" stroke-width=".19"/>
<circle cx="71.1" cy="165.6" r=".37" fill="#000080"/>
<circle cx="71.1" cy="165.6" r=".37" fill="none" stroke="#000080" stroke-width=".17"/>
<path d="M63.7 158.1v7.5h10.2M82.3 165.6h7.5M82.3 171.2h7.5" fill="none" stroke="#000080" stroke-width=".19"/>
<g fill="none" stroke="#000" stroke-width=".19">
<path d="M73.9 165.6h1.9M73.9 171.2h4.5M75.8 165.6h2.6M78.5 169.8l1.8 1.4-1.8 1.4zM80.3 169.8v2.8M80.5 165.6h1.8M80.5 171.2h1.8M81.3 161.9h.4v.5zM81.3 167.5h.4v.5zM81.7 161.9l-.9 .9-.5-.4-.9 .9M81.7 167.5l-.9 .9-.5-.4-.9 .9M82.7 162.4h.4v.4z"/>
<path d="M82.7 168h.4v.4zM83.1 162.4l-.9 .9-.5-.5-.9 1M83.1 168l-.9 .9-.5-.5-.9 1"/>
</g>
<path d="M78.5 164.2l1.8 1.4-1.8 1.4zM80.3 164.2v2.8" fill="none" stroke="#f90" stroke-width=".19"/>
<circle cx="71.1" cy="165.6" r=".37" fill="#000080"/>
<circle cx="71.1" cy="165.6" r=".37" fill="none" stroke="#000080" stroke-width=".17"/>
<path d="M97.2 165.6h7.5M97.2 171.2h7.5" fill="none" stroke="#000080" stroke-width=".19"/>
<g font-size="2">
<text x="192.3" y="79.4">50 Ohms</text>
<text x="59.9" y="133.5">Charger Pads</text>
<text x="205.4" y="152.1">Battery Pads</text>
<text x="233.3" y="180.1">Company:</text>
<text x="240.8" y="183.8">ArcX</text>
<text x="261.3" y="180.1">Project:</text>
<text x="268.7" y="183.8">DVT3</text>
<text x="233.3" y="187.5">Title:</text>
<text x="240.8" y="191.3">Main page</text>
<text x="261.3" y="187.5">Revision:</text>
<text x="268.7" y="191.3">1.0</text>
<text x="233.3" y="195">Date:</text>
<text x="240.8" y="196.8">15th March 2021</text>
<text x="261.3" y="195">Sheet:</text>
<text x="268.7" y="196.8">1 of 1</text>
<text x="233.3" y="200.6">Filename:</text>
<text x="240.8" y="202.4">ArcX.SchDoc</text>
<text x="261.3" y="200.6">Drawn:</text>
<text x="268.7" y="202.4">GKP</text>
</g>
<g font-size="1.7">
<text x="21.5" y="4">1</text>
<text x="57.4" y="4">2</text>
<text x="93.6" y="4">3</text>
<text x="129.7" y="4">4</text>
<text x="165.8" y="4">5</text>
<text x="201.9" y="4">6</text>
<text x="238" y="4">7</text>
<text x="274.2" y="4">8</text>
<text x="5.3" y="28">A</text>
<text x="290.5" y="28">A</text>
<text x="74.5" y="31">2</text>
<text x="89.4" y="31">1</text>
<text x="74.5" y="36.6">4</text>
<text x="89.4" y="36.6">3</text>
<text x="61.5" y="57.1">3</text>
<text x="61.5" y="59">5</text>
<text x="61.6" y="55.2">1</text>
<text x="65" y="56.2">1</text>
<text x="65" y="58">3</text>
<text x="65" y="59.9">5</text>
<text x="67.2" y="56.2">2</text>
<text x="67.2" y="58">4</text>
<text x="67.2" y="59.9">6</text>
<text x="70.8" y="55.2">2</text>
<text x="70.8" y="57.1">4</text>
<text x="70.8" y="59">6</text>
<text x="121.8" y="59">A1</text>
<text x="126.5" y="59.9">XC1</text>
<text x="146.4" y="59.9">VDD</text>
<text x="152.8" y="59">A6</text>
<text x="121.7" y="62.7">A2</text>
<text x="126.5" y="63.6">XC2</text>
<text x="146" y="65.5">DEC1</text>
<text x="146.4" y="61.8">VDD</text>
<text x="152.8" y="64.6">B6</text>
<text x="152.8" y="60.8">G6</text>
<text x="121.8" y="66.4">G1</text>
<text x="122.1" y="68.3">F1</text>
<text x="126.5" y="67.4">SWDCLK</text>
<text x="126.5" y="69.2">SWDIO</text>
<text x="145.8" y="67.4">DEC2</text>
<text x="145.8" y="69.2">DEC4</text>
<text x="152.8" y="66.4">A3</text>
<text x="152.8" y="68.3">A4</text>
<text x="121.7" y="75.7">D6</text>
<text x="121.7" y="72">G2</text>
<text x="121.8" y="77.6">D5</text>
<text x="126.5" y="76.7">P0.00/XL1</text>
<text x="126.5" y="72.9">P0.21/RESET</text>
<text x="146.6" y="76.7">ANT</text>
<text x="146.6" y="72.9">DCC</text>
<text x="152.8" y="75.7">E1</text>
<text x="152.8" y="72">A5</text>
<text x="238.5" y="72">2</text>
<text x="238.6" y="75.7">1</text>
<text x="242.1" y="76.7">FEED</text>
<text x="242.1" y="72.9">FEED</text>
<text x="248.4" y="74.8">NC</text>
<text x="253.4" y="73.9">3</text>
<text x="5.4" y="79.7">B</text>
<text x="61.4" y="83.2">1</text>
<text x="121.8" y="83.2">G5</text>
<text x="122" y="81.4">F6</text>
<text x="122" y="79.5">F5</text>
<text x="126.5" y="78.6">P0.01/XL2</text>
<text x="126.5" y="80.4">P0.04/AIN2</text>
<text x="126.5" y="82.3">P0.05/AIN3</text>
<text x="147" y="80.4">VSS</text>
<text x="147" y="82.3">VSS</text>
<text x="152.8" y="83.2">C1</text>
<text x="152.8" y="79.5">B3</text>
<text x="152.8" y="81.4">B4</text>
<text x="290.6" y="79.7">B</text>
<text x="54.7" y="84.2">North</text>
<text x="54.7" y="86">South</text>
<text x="55.2" y="89.7">West</text>
<text x="55.8" y="87.9">East</text>
<text x="61.4" y="88.8">3</text>
<text x="61.4" y="87">4</text>
<text x="61.4" y="85.1">6</text>
<text x="121.7" y="87">G4</text>
<text x="121.8" y="88.8">G3</text>
<text x="122" y="85.1">F4</text>
<text x="126.5" y="84.2">P0.12</text>
<text x="126.5" y="86">P0.14</text>
<text x="126.5" y="87.9">P0.16</text>
<text x="126.5" y="89.7">P0.18</text>
<text x="147" y="89.7">VSS</text>
<text x="147" y="84.2">VSS</text>
<text x="147" y="86">VSS</text>
<text x="147" y="87.9">VSS</text>
<text x="152.8" y="88.8">E3</text>
<text x="152.8" y="85.1">D3</text>
<text x="152.8" y="87">D4</text>
<text x="52.4" y="93.5">Common</text>
<text x="54.1" y="91.6">Center</text>
<text x="61.4" y="90.7">2</text>
<text x="61.4" y="92.5">5</text>
<text x="122" y="90.7">F2</text>
<text x="126.5" y="91.6">P0.20</text>
<text x="147" y="91.6">VSS</text>
<text x="152.8" y="90.7">E4</text>
<text x="55.4" y="97.2">TAB</text>
<text x="55.4" y="99.1">TAB</text>
<text x="61.4" y="96.3">7</text>
<text x="61.4" y="98.1">8</text>
<text x="5.3" y="131.4">C</text>
<text x="65.4" y="127">1</text>
<text x="68.9" y="126.1">1</text>
<text x="80.1" y="130.6" transform="rotate(-90 80.1 130.6)">1</text>
<text x="290.6" y="131.4">C</text>
<text x="128.5" y="137.3">6</text>
<text x="128.7" y="133.6">1</text>
<text x="132.1" y="134.5">IN</text>
<text x="143.3" y="134.5">SYS</text>
<text x="149.1" y="133.6">2</text>
<text x="149.1" y="137.3">3</text>
<text x="65.4" y="140.1">1</text>
<text x="68.9" y="139.1">1</text>
<text x="80.1" y="138" transform="rotate(-90 80.1 138)">2</text>
<text x="128.6" y="141">5</text>
<text x="132.1" y="141.9">CHG</text>
<text x="132.1" y="138.2">CEN</text>
<text x="142.9" y="138.2">LDO</text>
<text x="142.9" y="141.9">BAT</text>
<text x="149.1" y="141">12</text>
<text x="207" y="141">1</text>
<text x="210.4" y="141.9">1</text>
<text x="128.5" y="144.7">4</text>
<text x="132.1" y="145.7">SD</text>
<text x="139.9" y="145.7">BATSNS</text>
<text x="140.5" y="149.4">BATMS</text>
<text x="149.1" y="148.5">10</text>
<text x="149.1" y="144.7">11</text>
<text x="127.8" y="155.9">13</text>
<text x="128.5" y="152.2">7</text>
<text x="132.1" y="153.1">GND</text>
<text x="143" y="153.1">NTC</text>
<text x="149.1" y="152.2">8</text>
<text x="149.1" y="155.9">9</text>
<text x="132.1" y="156.8">PAD</text>
<text x="142.7" y="156.8">ISET</text>
<text x="73.5" y="165.2">2 O</text>
<text x="82" y="165.2">4</text>
<text x="207" y="163.4">1</text>
<text x="210.4" y="164.3">1</text>
<text x="73.7" y="170.8">1 IW</text>
<text x="82" y="170.8">3</text>
<text x="5.3" y="183.2">D</text>
<text x="290.5" y="183.2">D</text>
<text x="21.5" y="207.2">1</text>
<text x="57.4" y="207.2">2</text>
<text x="93.6" y="207.2">3</text>
<text x="129.7" y="207.2">4</text>
<text x="165.8" y="207.2">5</text>
<text x="201.9" y="207.2">6</text>
<text x="238" y="207.2">7</text>
<text x="274.2" y="207.2">8</text>
</g>
<g font-size="1.7" fill="#000080">
<text x="76.7" y="27.3">X1</text>
<text x="76.7" y="29.2">ABM12W-32.0000MHZ-7-B1U-T3</text>
<text x="91.3" y="46.3" transform="rotate(-90 91.3 46.3)">C1</text>
<text x="104.4" y="46.3" transform="rotate(-90 104.4 46.3)">C4</text>
<text x="63.7" y="49.7">J1</text>
<text x="63.7" y="51.5">TC2030-NL</text>
<text x="93.1" y="51.9" transform="rotate(-90 93.1 51.9)">12pF 16V 0201 NP0</text>
<text x="106.2" y="51.9" transform="rotate(-90 106.2 51.9)">12pF 16V 0201 NP0</text>
<text x="196" y="49.7">C5</text>
<text x="196" y="51.5">100nF 6V3 0201</text>
<text x="125.2" y="57.1">U1</text>
<text x="164" y="55.6" transform="rotate(-90 164 55.6)">C2</text>
<text x="175.2" y="55.6" transform="rotate(-90 175.2 55.6)">C3</text>
<text x="194.2" y="57.1">C6</text>
<text x="194.2" y="59">100pF 0201 NP0</text>
<text x="165.9" y="61.2" transform="rotate(-90 165.9 61.2)">100nF 6V3 0201</text>
<text x="177" y="61.2" transform="rotate(-90 177 61.2)">2u2F 6V3 0201</text>
<text x="196" y="64.6">C7</text>
<text x="196" y="66.4">1uF 6V3 0201</text>
<text x="240.8" y="70.1">ANT1</text>
<text x="162.5" y="74.8">L1</text>
<text x="177.4" y="74.8">L2</text>
<text x="214.7" y="72">Z1</text>
<text x="214.7" y="73.9">2n3H 0201</text>
<text x="50.6" y="81.4">SW1</text>
<text x="162.5" y="78.2">2n2H 0201</text>
<text x="175.5" y="81.4">C8</text>
<text x="175.5" y="83.2">1p2F 0201 NP0</text>
<text x="177.4" y="78.2">3n3H 0201</text>
<text x="209.6" y="79.5">Z2</text>
<text x="209.6" y="81.4">2n3H 0201</text>
<text x="223.6" y="81.7" transform="rotate(-90 223.6 81.7)">Z3</text>
<text x="240.8" y="79.5">Fusca A10192H</text>
<text x="225.5" y="85.4" transform="rotate(-90 225.5 85.4)">DO NOT FIT</text>
<text x="125.2" y="94.4">nRF52805-CAAA-R7</text>
<text x="50.6" y="101.9">MT5-3L</text>
<text x="63.7" y="124.2">J2</text>
<text x="63.7" y="129.8">Pad1.27</text>
<text x="130.8" y="131.7">U3</text>
<text x="63.7" y="137.3">J3</text>
<text x="83.3" y="133.3">D3</text>
<text x="83.3" y="135.2">ESDAVLC6-1BF4</text>
<text x="104.4" y="132" transform="rotate(-90 104.4 132)">C10</text>
<text x="106.2" y="137.6" transform="rotate(-90 106.2 137.6)">2u2F 6V3 0201</text>
<text x="177" y="132" transform="rotate(-90 177 132)">C9</text>
<text x="178.9" y="132" transform="rotate(-90 178.9 132)">2u2F 6V3 0201</text>
<text x="195.7" y="132" transform="rotate(-90 195.7 132)">C11</text>
<text x="197.5" y="132" transform="rotate(-90 197.5 132)">1uF 6V3 0201</text>
<text x="63.7" y="142.9">Pad1.27</text>
<text x="209.1" y="139.1">J4</text>
<text x="209.1" y="144.7">Pad 2.5x1.8</text>
<text x="171.4" y="154.4" transform="rotate(-90 171.4 154.4)">R3</text>
<text x="173.3" y="154.4" transform="rotate(-90 173.3 154.4)">10M 0201 1%</text>
<text x="75.1" y="161.4">U2</text>
<text x="130.8" y="159.6">STNS01PUR</text>
<text x="195.7" y="161.9" transform="rotate(-90 195.7 161.9)">C12</text>
<text x="197.5" y="161.9" transform="rotate(-90 197.5 161.9)">4u7F 6V3 0201</text>
<text x="209.1" y="161.5">J5</text>
<text x="91.4" y="164.7">R9</text>
<text x="91.4" y="167.6">56R 0201 1%</text>
<text x="156.5" y="165.6" transform="rotate(-90 156.5 165.6)">R4</text>
<text x="158.4" y="165.6" transform="rotate(-90 158.4 165.6)">13k 0201 1%</text>
<text x="164" y="165.6" transform="rotate(-90 164 165.6)">R5</text>
<text x="165.9" y="165.6" transform="rotate(-90 165.9 165.6)">10k 0201 1%</text>
<text x="171.4" y="165.6" transform="rotate(-90 171.4 165.6)">R6</text>
<text x="173.3" y="167.5" transform="rotate(-90 173.3 167.5)">2M2 0201 1%</text>
<text x="180.8" y="163.7" transform="rotate(-90 180.8 163.7)">C13</text>
<text x="182.6" y="163.7" transform="rotate(-90 182.6 163.7)">22nF 0201</text>
<text x="209.1" y="167.1">Pad 2.5x1.8</text>
<text x="91.4" y="170.3">R10</text>
<text x="91.4" y="173.3">1R 0201 1%</text>
<text x="75.1" y="174.3">QBLP601-OIW</text>
</g>
<g font-size="1.7" fill="#800000">
<text x="71.2" y="45.9">GND</text>
<text x="74.8" y="51.5">V5IN</text>
<text x="97.3" y="51.5">GND</text>
<text x="185.2" y="48.7">VCC_NRF</text>
<text x="80.5" y="55.2">nCHRG</text>
<text x="80.5" y="57.1">SWDCLK</text>
<text x="166.3" y="60.8">GND</text>
<text x="177.5" y="60.8">GND</text>
<text x="54.4" y="66.4">GND</text>
<text x="80.5" y="68.3">SWDIO</text>
<text x="80.5" y="70.1">P0.18</text>
<text x="205.4" y="73.9">GND</text>
<text x="69.3" y="83.2">IN3</text>
<text x="97.2" y="81.4">ORANGE</text>
<text x="112.1" y="81.4">AIN3</text>
<text x="69.3" y="87">IN1</text>
<text x="69.3" y="85.1">IN2</text>
<text x="69.3" y="88.8">IN4</text>
<text x="171.9" y="88.8">GND</text>
<text x="225.9" y="87">GND</text>
<text x="69.3" y="90.7">IN5</text>
<text x="207.3" y="92.5">GND</text>
<text x="110.3" y="96.3">WHITE</text>
<text x="155.1" y="98.1">GND</text>
<text x="63.8" y="105.6">GND</text>
<text x="106.5" y="122.3">V5IN</text>
<text x="188.6" y="122.3">VCC_NRF</text>
<text x="106.6" y="137.3">GND</text>
<text x="171.9" y="137.3">GND</text>
<text x="190.5" y="137.3">GND</text>
<text x="119.6" y="141">nCHRG</text>
<text x="196" y="141">VBAT</text>
<text x="71.2" y="146.6">GND</text>
<text x="78.7" y="146.6">GND</text>
<text x="59.9" y="155.9">VCC_NRF</text>
<text x="171.8" y="155.9">AIN3</text>
<text x="99.1" y="165.2">ORANGE</text>
<text x="99.1" y="170.8">WHITE</text>
<text x="123.4" y="170.8">GND</text>
<text x="153.2" y="170.8">GND</text>
<text x="160.7" y="170.8">GND</text>
<text x="168.1" y="170.8">GND</text>
<text x="175.6" y="170.8">GND</text>
<text x="190.5" y="170.8">GND</text>
</g>
</svg>
